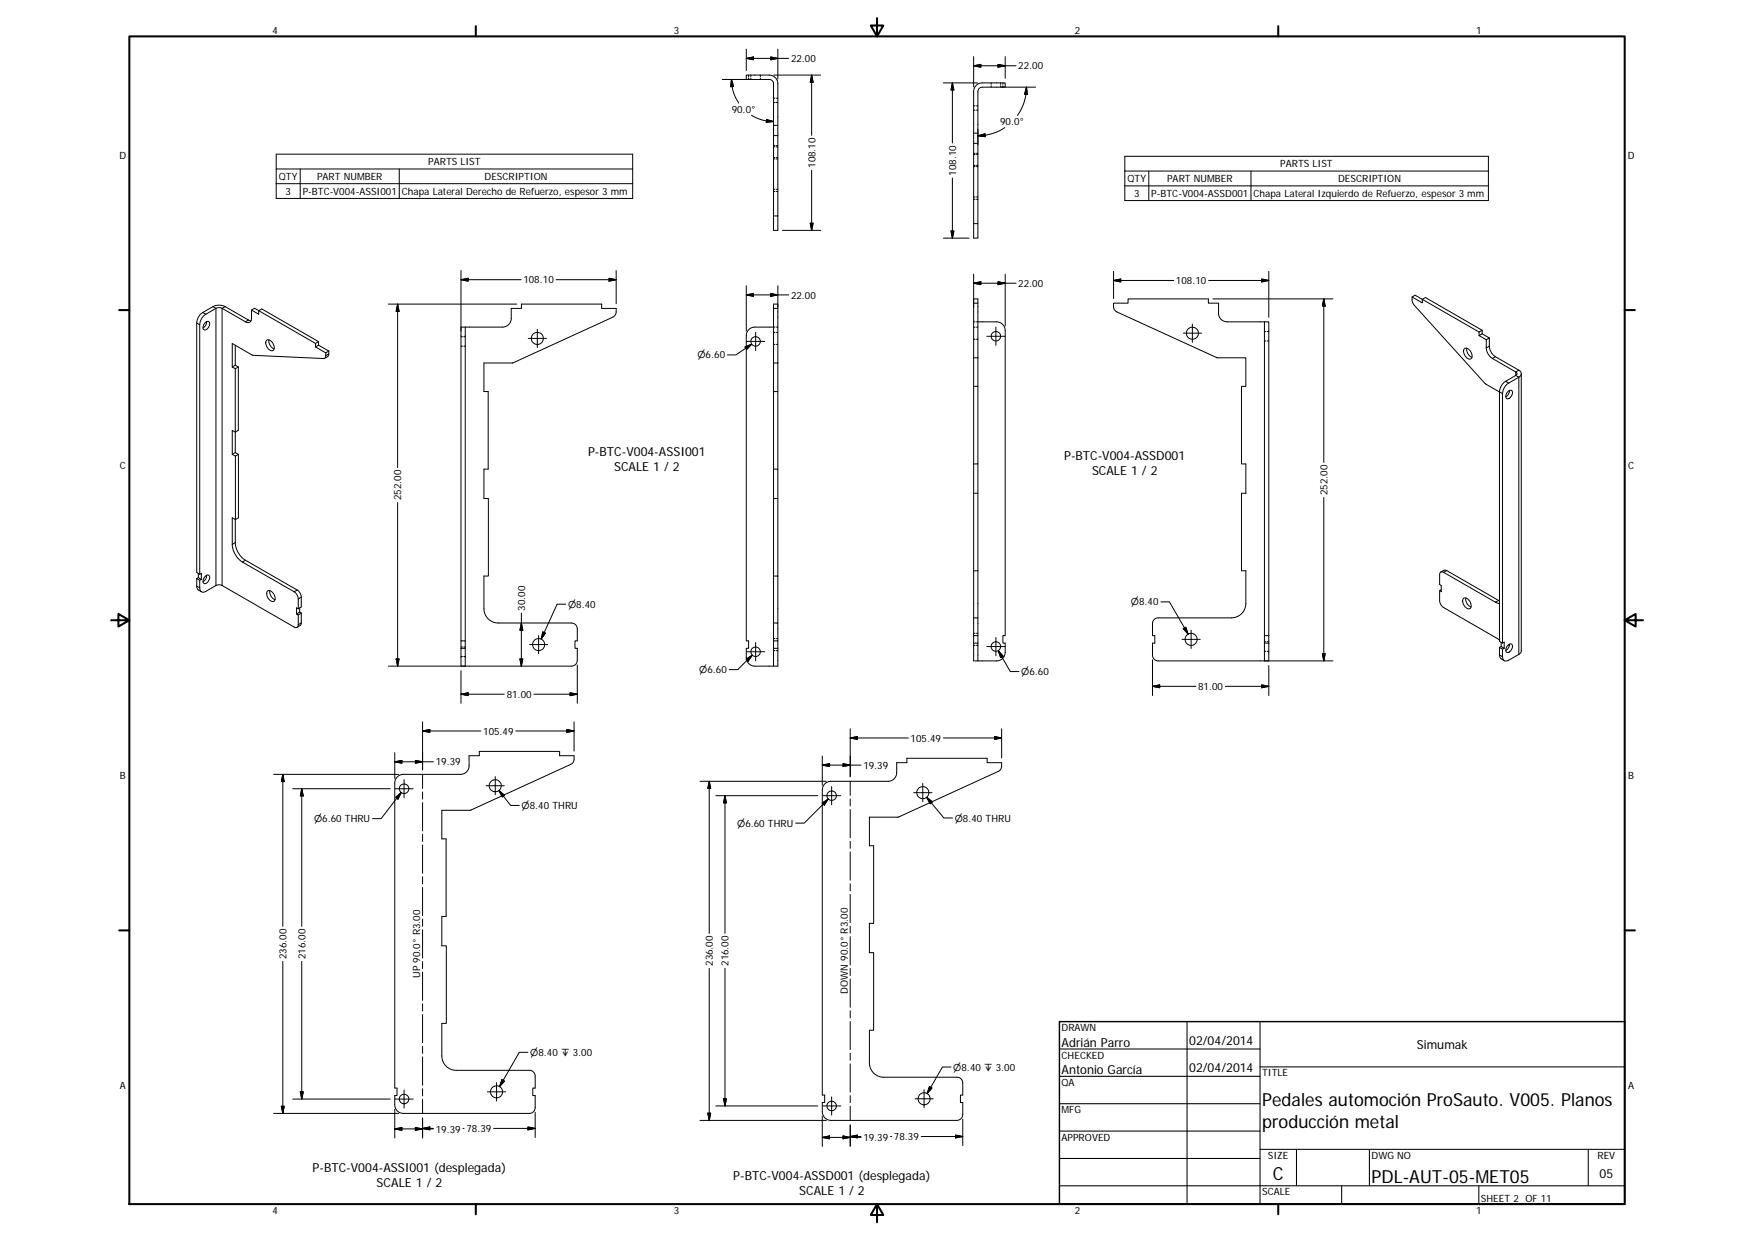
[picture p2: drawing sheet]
<svg xmlns="http://www.w3.org/2000/svg" width="594mm" height="420mm" viewBox="0 0 594 420" stroke-linecap="round" stroke-linejoin="round" font-family="sans-serif">
<g fill="none" stroke="#000" stroke-width=".34">
<path d="M252.8 16.7v7.2M252.8 19.8l2.4-.5v.9zM252.8 19.8h14.3M261 19.3l2.5 .5-2.5 .4zM263.5 16.7v10.1M329.8 19.2v10.2M340.5 19.2v7.3M244.7 26.9h9.4M247.7 26.9a13.8 13.8 0 0 0 2.5 8M247.7 26.9l.7 2.4-.9 .1zM252.8 25.4h7.8a2.93 2.93 0 0 1 2.9 2.9v14.1h-1.5v-14.1a1.45 1.45 0 0 0-1.4-1.4h-7.8zM254.5 39l2.5 1.2 1.7 .6 3.3 .3"/>
<path d="M262.1 25.4h15.9M274.9 25.4v20.4M274.9 25.4l.5 2.5h-1zM319.5 28.1h11.6M322.6 28.1v20.3M322.6 28.1l.5 2.4h-1zM329.8 22.3l2.4-.5v1zM338 21.8l2.5 .5-2.5 .5zM339.1 29.5h11.7M344.1 22.3h-14.3M347.7 29.5a16.6 16.6 0 0 1-3.1 9.6M347.7 29.5l.3 2.5-1-.1z"/>
<path d="M93.5 52.2h120.8v15h-120.8zM93.5 57.2h120.8M101.7 57.2v10M135.2 57.2v10M259.6 40.5l2.4 .6-2.5 .3zM262 41.1v36.9h1.5v-35.6M262 45.9h1.5M274.9 57.7v20.3M329.8 45.1v35.5h1.4v-4.9M329.8 45.1h1.4M331.2 46l2.4-.7 .1 1zM331.2 45.1v3.4h-1.4"/>
<path d="M331.2 48.5v27.2h-1.4M331.2 45.1v-14.1a1.52 1.52 0 0 1 1.5-1.5h7.8v-1.4h-7.8a2.93 2.93 0 0 0-2.9 2.9v14.1M331.2 43.7v5.3M340.3 43.2a16.7 16.7 0 0 1-9.1 2.8M381 52.9h123.1v15h-123.1zM381 57.9h123.1M389.1 57.9v10M423.7 57.9v10M93.5 62.2h120.8M262 73.1h1.5M265 78h13M274.4 75.6h1l-.5 2.4z"/>
<path d="M322.1 78.2h1l-.5 2.4zM322.6 60.3v20.3M381 62.9h123.1M156.1 94.7l2.5-.5v1zM156.1 94.7h20.4M156.1 91.6v20.5M188.3 94.7h20.4M206.3 94.2l2.4 .5-2.4 .5zM208.7 91.6v11.2M252.8 99.8l2.4-.4v.9zM252.8 99.8h14.3M252.8 96.8v15.3"/>
<path d="M261 99.4l2.5 .4-2.5 .5zM263.5 96.8v114.1M319.5 80.6h8.7M329.8 92.8v11.2M329.8 95.9l2.4-.5v1zM329.8 95.9h14.3M338 95.4l2.5 .5-2.5 .5zM340.5 92.8v17.5M377.2 95l2.4-.5v1zM377.2 95h20.3M377.2 91.9v9.2M409.4 95h20.3"/>
<path d="M427.3 94.5l2.4 .5-2.4 .5zM429.7 91.9v15.5M66.6 109.3l1 .7M66.6 109.3v84.5l1 .6M67.6 110v84.4M68.7 105.8l1 .6M68.7 105.8l-1.5 1.5-.6 2M69.5 109.3a.9 .9 0 0 1 1.3-.4 .9 .9 0 0 1 .1 1.4 1.38 1.38 0 0 1-2 1.2 1.96 1.96 0 0 1 .6-2.2zM69.7 106.4l-1.3 1.2-.5 1-.3 1.4M70 108.9l-.3 1.2-.9 .9M72.1 103.8l2.1-.5 2.1 .5M72.1 103.8l-3.4 2"/>
<path d="M72.1 103.8l1 .6v93.8M75.2 104.4v93.8M75.2 104.4a2.24 2.24 0 0 0-2.1 0l-3.4 2M75.2 104.4l7.9 4.5M76.3 103.8l7.9 4.6M76.3 103.8l-1.1 .6M79.7 116.9v6.8M83.1 108.9a1.25 1.25 0 0 0 1.5 .2 1.25 1.25 0 0 0 .6-1.3v-2.8l1-.6 20.7 11.9M84.2 108.4l.8 .2M84.2 108.4l-1.1 .5M85.2 105l2.4 1.4v-1.2l1.1-.6 19.2 11.1M90.3 115.2a2.31 2.31 0 0 1 2.6 2.7 1.02 1.02 0 0 1-.9 .9 1.02 1.02 0 0 1-1.1-.7l-.2-.2a2.12 2.12 0 0 1-.4-2.7z"/>
<path d="M91.1 115.1a2.97 2.97 0 0 0 1.7 3M106.9 117.5l3.4 2M106.9 116.3v1.2M107.9 116.9l-1 .6M107.9 115.7l-1 .6M107.9 116.9l3.5 2M107.9 115.7v1.2M110.3 119.5v.9M111.4 118.9l-1.1 .6M111.4 118.9v.9M111.4 119.8l-1.1 .6M111.4 119.8l-.3 .8-1.2 .7"/>
<path d="M131.6 103h43.4M134.7 103v55.3M134.7 103l.5 2.4h-1zM157.6 110.7v106.3M157.6 110.7h-1.5v114.8h1.5M157.6 110.7h12.6a2.96 2.96 0 0 0 3-2.9v-3.4h3.4v-1.4h27.2v1.4h4.9l-.1 1.8-1 1.2-33.9 15.5h-9.8v9.7h1.4v26.2h-1.4v10h1.5v26.2h-1.5v11.1a4.8 4.8 0 0 0 4.9 4.8h24.8a2.01 2.01 0 0 1 1.9 2v4.1h-.8v2.5h.8v4.1a1.97 1.97 0 0 1-1.9 1.9h-36M178.9 114.6h6.2M182 111.5v6.2M252.3 117.5l2.3-1-1.7 1.8zM252.8 115.6h6.2M254.6 116.5l-5.3 3.7h-2.9M255.9 112.5v6.2"/>
<path d="M262 110.7h-6.3a2.89 2.89 0 0 0-2.9 3v103.3h.7v2.5h-.7v3.1a2.89 2.89 0 0 0 2.9 2.9h6.3M262 104.4h1.5M263.5 103h-1.5v107.9M329.8 101.2h1.4v1.4h-1.4M329.8 103.8v105.4M331.2 102.6v18.5M331.2 109h6.3a2.96 2.96 0 0 1 3 2.9v103.3h-.8v2.5h.8v3.1a2.93 2.93 0 0 1-3 3h-6.3M334.2 113.9h6.2M337.3 110.7v6.2M400.8 112.8h6.2M403.9 109.7v6.2M410.8 101.2h40.7"/>
<path d="M428.3 109h1.4v114.8M428.3 109v106.2M428.3 109h-12.7a2.86 2.86 0 0 1-2.9-3v-3.4h-3.4v-1.4h-27.2v1.4h-4.9l.1 1.9 1 1.1 33.9 15.5h9.8v9.7h-1.5v26.3h1.5v9.9h-1.5v26.3h1.5v11a4.9 4.9 0 0 1-4.9 4.9h-24.8a1.9 1.9 0 0 0-2 1.9v4.1h.8v2.5h-.8v4.1a1.94 1.94 0 0 0 2 2h36M448.4 101.2l.4 2.4h-.9zM448.4 101.2v55.3M478.3 100.5v1.6l.8 1.3 23.9 26.5 5.9 3.4M478.3 100.5l1-.6 2.4 1.4v1.3zM496 118a2.07 2.07 0 0 1 2.6 2.1 1.06 1.06 0 0 1-.6 1.5 1.06 1.06 0 0 1-1.4-.6 2.33 2.33 0 0 1-.6-3zM496.8 117.9a2.92 2.92 0 0 0 1.8 3.1M501 112.4v1.2M501 113.6l2.4 1.4M502 113l-1 .6"/>
<path d="M502 111.8l-1 .6M502 111.8l-19.2-11.1-1.1 .6 19.3 11.1M502 111.8v1.2M502 113l2.4 1.4M503.4 117.8l.6 2 1.5 1.6M504.4 117.2l.7 2 1.4 1.6M504.4 114.4l-1 .6v2.8M504.4 117.2l-1 .6M504.4 114.4v2.8M78.7 124.2l1 .6M79.7 123.7l1 .5M79.7 123.7l-1 .5"/>
<path d="M79.7 124.8v28.4M80.7 124.2v21.5l-1 .6-1-.6v8.1M80.7 124.2l-1 .6M110.3 120.4l-.1 .7-.7 .3-23.9-1.1-6.9-4v7.9M262 122.9h1.5M262 132.6h1.5M263.5 122.9h.1M329.8 121.1h1.4M331.2 130.8v26.3h-1.4M331.2 121.1v9.7h-1.4M505.5 121.4l7.9 4.5M506.5 120.8l-1 .6"/>
<path d="M506.5 120.8l7.9 4.5M508.9 133.3v84.4M510 129.1l-1.5 1.5-.6 2.1v84.4l1 .6M510 129.1l1 .6M510.8 132.5a.86 .86 0 0 1 1.3-.3 .86 .86 0 0 1 .1 1.3 1.36 1.36 0 0 1-2.1 1.2 2.25 2.25 0 0 1 .7-2.2zM511 129.7l-1.5 1.5-.6 2.1M511.3 132.2l-.4 1.2-.9 .9M513.4 127.1l-3.4 2M513.4 127.1l1 .6M513.4 125.9a.61 .61 0 0 1 .4 .6 .61 .61 0 0 1-.4 .6M513.4 125.9v1.2M514.4 127.7l-3.4 2"/>
<path d="M514.4 127.7v93.9M514.4 125.3l-1 .6M514.4 125.3a1.28 1.28 0 0 1 .9 1.2 1.28 1.28 0 0 1-.9 1.2M515.3 126.5v93.9l-.2 .6-.7 .6M78.7 153.8l1 .6M79.7 153.2l-1 .6M79.7 153.2l1 .6M79.7 154.4v21.5M80.7 153.8l-1 .6M80.7 153.8v21.5l-1 .6M262 158.8h1.5M331.2 157.1v52.1"/>
<path d="M79.7 175.9v7.8M79.7 175.9l-1-.6v9M134.7 170.2v55.3M262 168.8h1.5M329.8 167h1.4M448.4 168.4v55.4M66.6 198.4l.3 1.1 1.4 .9M66.6 198.4l1 .6M66.6 195.9v2.5M66.6 195.9l1 .6M67.2 194.1v1.5M67.2 195.6l1 .6"/>
<path d="M67.2 195.6l-.6 .3M67.6 194.4l.6-.3v2.1M67.6 196.5v2.5M68.2 196.2l-.6 .3M69.5 195.2a.9 .9 0 0 1 1.3-.3 .9 .9 0 0 1 .1 1.4 1.35 1.35 0 0 1-2 1.1 1.92 1.92 0 0 1 .6-2.2zM70 194.8l-.3 1.2-.9 .9M73.1 198.2l.8-.2 1.3 .2M73.1 198.2l-3.4 2a1.27 1.27 0 0 1-1.5 .2 1.27 1.27 0 0 1-.6-1.4M75.2 198.2l24.4 14.1a.85 .85 0 0 0 1 .1 .85 .85 0 0 0 .4-.9M78.7 184.3a7.7 7.7 0 0 0 3.4 6M79.7 183.7a7.6 7.6 0 0 0 3.4 6M79.7 183.7l-1 .6"/>
<path d="M82.1 190.3l17.5 10.1M83.1 189.7l17.6 10.1M83.1 189.7l-1 .6M91.4 200a2.93 2.93 0 0 0 1.8 3M100.7 199.8l-1.1 .6M100.7 199.8a3 3 0 0 1 1.3 2.4M262 195h1.5M329.8 193.3h1.4M487.6 200v3.3a2.86 2.86 0 0 0 1.4 2.4l18.9 10.9M489 193.8l17.5 10.1M489 193.8a.82 .82 0 0 0-1-.1 .82 .82 0 0 0-.4 .9v3.3l.5 .3v2.1l-.5-.3 .5-.3M490 193.2l-1 .6"/>
<path d="M490 193.2l-.8-.2-1.2 .7M490 193.2l17.5 10.1M90.6 200.1a2.28 2.28 0 0 1 2.6 2.7 1.01 1.01 0 0 1-.9 .9 1.01 1.01 0 0 1-1.1-.6 2.42 2.42 0 0 1-.6-3zM99.6 200.4l.9 .9 .5 1.5M100.5 207.9l.5 .3M101 202.8v3.3M101 208.2v3.3M101 206.1l-.5-.3v2.1M101.5 207.2l.5 .4M101.5 207.2l-1 .7M101.5 205.8v1.4M102 202.2l-1 .6"/>
<path d="M102 207.6l-1 .6M102 202.2v3.3l-1 .6M102 207.6v3.3M102 210.9l-1 .6M102 210.9l-.2 .8-1.2 .7M156.1 217h1.5M157.6 217v2.5h-1.5M157.6 219.5v6M176.6 207.6v17.9M176.6 210.9l.5 2.5h-1zM179.4 218.2h6.1M182.4 215.2v6.1"/>
<path d="M183.8 214l.9 .4-1.4 2zM191.6 204.6h-2.9l-5.4 11.8M255.9 217.6v6.2M262 217v-6.1h1.5v14.6h-1.5v-6M262 219.5h1.5M263.5 217h-1.5v2.5M329.8 209.2v6M329.8 217.7v6.1h1.4M329.8 209.2h1.4v14.6M329.8 217.7h1.4M331.2 215.2h-1.4v2.5M334.2 218.9h6.2"/>
<path d="M337.3 215.8v6.2M393.2 203.8h2.9l6.3 10.9M400.3 216.5h6.2M400.8 212.8l.8-.4 .8 2.3zM403.4 213.4v6.1M428.3 217.7h1.4M428.3 217.7v6.1M429.7 215.2h-1.4v2.5M495.7 202.6a2.31 2.31 0 0 1 2.6 2.6 1.01 1.01 0 0 1-.9 1 1.01 1.01 0 0 1-1.1-.7 2.41 2.41 0 0 1-.6-2.9zM496.5 202.4v.8l.4 1.2 1.3 1.1M506.5 203.9l1.4 .4M507.5 203.3l-1 .6"/>
<path d="M507.5 203.3l.4 .2M507.9 219.2l1 .6M507.9 219.2v2.6M508.4 217.4v1.5M508.4 218.9l-.5 .3M508.4 218.9l1.1 .6M508.9 217.7l.6-.3v2.1M508.9 219.8v2.5M509.5 219.5l-.6 .3M510.8 218.4a.87 .87 0 0 1 1.3-.3 .87 .87 0 0 1 .1 1.3 1.38 1.38 0 0 1-2.1 1.2 2.3 2.3 0 0 1 .7-2.2zM510.9 218.3l.3 .2M511.3 218.1l-.4 1.3-.9 .8"/>
<path d="M131.6 225.5h25.9M134.2 223.1h1l-.5 2.4zM156.1 235l2.5-.5v1zM156.1 235h14.7M156.1 227.1v11M176.1 223.1h1l-.5 2.4zM180.8 235h14.7M193.1 234.5l2.4 .5-2.4 .5zM195.5 225.1v13M252.7 223.2l2.1-1.4-1.4 2.1zM252.8 220.7h6.2M254.8 221.8l-4.9 4.9h-2.9"/>
<path d="M338.1 220.3l4.1 7.1h2.9M338.1 220.3l1.7 1.9-.9 .5zM390.3 223.4v12.1M390.3 232.4l2.5-.5v1zM390.3 232.4h14.8M415 232.4h14.7M427.3 231.9l2.4 .5-2.4 .5zM428.3 223.8h23.2M429.7 225.3v10.2M447.9 221.3h.9l-.4 2.5zM507.9 221.8l.2 1 1.4 .9M507.9 221.8l1 .5"/>
<path d="M514.4 221.6l-3.4 1.9a1.27 1.27 0 0 1-1.5 .2 1.27 1.27 0 0 1-.6-1.4M133.7 254.8v8.7M133.7 257.9l2.4-.4v.9zM133.7 257.9h13.1M140.7 257.5l2.4 .4-2.4 .5zM143.1 244.4v16.2M143.1 247.5l2.5-.5v1zM143.1 247.5h19.8M174.7 247.5h19.7M192 247l2.4 .5-2.4 .5zM194.4 244.4v9.9M278.5 255.9v10"/>
<path d="M278.5 259l2.5-.4v.9zM285.5 258.6l2.5 .4-2.5 .5zM288 246.7v16.3M288 249.9l2.4-.5v.9zM288 249.9h19.7M291.6 259h-13.1M319.5 249.9h19.8M336.8 249.4l2.5 .5-2.5 .4zM339.3 246.7v9.9M92.7 262.2h42.4M95.8 262.2v51.4M95.8 262.2l.5 2.4h-1z"/>
<path d="M99.1 267h33.1M102.2 267v46.6M102.2 267l.5 2.5h-1zM133.8 267h6.1M134 269.9l1.9-1.6-1.1 2.3zM134.5 263l1-.6 1.1-.2h19.3a2.86 2.86 0 0 0 3-2.9v-3.4h3.4v-1.5h27.2v1.5h4.9l-.1 1.8-.7 1-34.2 15.6h-9.8v9.7h1.5v26.3h-1.5v9.9h1.6v26.3h-1.6v11a4.9 4.9 0 0 0 4.9 4.9h24.8a1.97 1.97 0 0 1 2 1.9v4.1h-.8v2.5h.8v4.1a1.94 1.94 0 0 1-2 2h-42.7a2.89 2.89 0 0 1-2.9-3v-3.1h.8v-2.5h-.8v-103.3l.2-1.1zM135.9 268.3l-6.8 8.9h-2.9M136.9 263.9v6.2M143.1 262.2v4.8M143.1 268.2v2.4M143.1 271.7v9.6M164.6 266h6.2"/>
<path d="M167.7 262.9v6.2M169 267.6l1.9 1.7-.8 .5zM169 267.6l3.9 5.1h3M237.1 264.5h42.8M240.2 264.5v51.5M240.2 264.5l.5 2.4h-1zM242.4 269.4h34.6M245.5 269.4v46.6M245.5 269.4l.5 2.4h-.9zM278.5 271.9l2-1.4-1.3 2.1zM278.6 269.4h6.2M279.4 265.4l.9-.7 1.1-.2h19.4a2.93 2.93 0 0 0 2.9-2.9v-3.4h3.5v-1.5h27.1v1.5h5l-.2 1.8-1 1.2-33.8 15.4-9.8 .1v9.6h1.4v26.3h-1.4v9.9h1.4v26.3h-1.4v11.1a4.8 4.8 0 0 0 4.8 4.8h24.8a2.01 2.01 0 0 1 2 2v4.1h-.8v2.5h.8v4.1a2.01 2.01 0 0 1-2 1.9h-42.7a2.96 2.96 0 0 1-2.9-2.9v-3.1h.8v-2.5h-.8v-103.4l.2-1.1z"/>
<path d="M280.5 270.5l-8.1 8.2h-2.9M281.7 266.3v6.2M288 264.5v4.8M288 270.5v2.4M288 274.1v9.6M309.5 268.4h6.2M312.5 265.3v6.2M313.9 269.9l5.8 7h2.9M313.9 269.9l1.9 1.6-.8 .6zM143.1 282.5v2.4M143.1 286.1v9.6M143.1 296.8v2.5"/>
<path d="M288 284.8v2.4M288 288.4v9.6M288 299.2v2.4M143.1 300.4v9.6M143.1 311.2v2.4M143.1 314.8v9.6M288 302.8v9.6M288 313.6v2.3M288 317.1v9.6M95.8 325.5v51.5M102.2 325.5v46.6M143.1 325.5v2.4"/>
<path d="M143.1 329.1v9.6M143.1 339.9v2.4M240.2 327.8v51.5M245.5 327.8v46.6M288 327.9v2.4M288 331.5v9.5M143.1 343.5v9.6M143.1 354.2v2.4M143.1 357.8v9.6M178.8 356.3h-2.9l-6.7 11.6M288 342.2v2.4M288 345.8v9.6"/>
<path d="M288 356.6v2.4M92.7 377h42.4M95.3 374.5h1l-.5 2.5zM99.1 372.1h33.1M101.7 369.7h1l-.5 2.4zM133.7 375.6v9.7M133.8 372.1h6.1M136.9 369v6.2M143.1 368.6v2.4M143.1 372.2v4.8M143.1 378.5v6.8M165.1 369.7h6.2"/>
<path d="M168.2 366.6v6.2M170 365.5l.9 .5-1.7 1.9zM181.3 376.6v8.5M237.1 379.3h42.8M239.7 376.9h1l-.5 2.4zM242.4 374.4h34.6M245.1 372h.9l-.5 2.4zM278.5 378v10.2M278.6 374.4h6.2M281.7 371.3v6.2M288 360.2v9.5M288 370.9v2.4"/>
<path d="M288 374.5v4.8M309.9 372h6.2M313 368.9v6.2M314.8 367.9l.9 .5-1.7 1.8zM322.1 361.3h-2.9l-5.2 8.9M326.1 378.9v9M133.7 382.2l2.4-.5v1zM133.7 382.2h13.1M140.7 381.7l2.4 .5-2.4 .5zM143.1 382l2.5-.4v.9zM143.1 382h3.7M156.8 382h.4"/>
<path d="M167.2 382h14.1M178.8 381.6l2.5 .4-2.5 .5zM278.5 385.1l2.5-.5v1zM278.5 385.1h13.1M285.5 384.6l2.5 .5-2.5 .5zM288 380.9v7.3M288 384.8l2.4-.5v1zM288 384.8h3.6M301.6 384.8h.4M323.7 384.3l2.4 .5-2.4 .5zM326.1 384.8h-14.1"/>
<circle cx="182" cy="114.6" r="2.04"/>
<circle cx="255.9" cy="115.6" r="1.6"/>
<circle cx="337.3" cy="113.8" r="1.6"/>
<circle cx="403.9" cy="112.8" r="2.04"/>
<circle cx="182.4" cy="218.2" r="2.05"/>
<circle cx="337.3" cy="218.9" r="1.6"/>
<circle cx="403.4" cy="216.5" r="2.04"/>
<circle cx="255.9" cy="220.7" r="1.6"/>
<circle cx="136.9" cy="267" r="1.61"/>
<circle cx="167.7" cy="266" r="2.03"/>
<circle cx="281.7" cy="269.4" r="1.6"/>
<circle cx="312.5" cy="268.4" r="2.04"/>
<circle cx="136.9" cy="372.1" r="1.61"/>
<circle cx="168.2" cy="369.6" r="2.04"/>
<circle cx="281.7" cy="374.4" r="1.6"/>
<circle cx="313" cy="372" r="2.04"/>
</g>
<g fill="none" stroke="#000" stroke-width=".36">
<path d="M253.5 25.4v.5M253.5 26.4v.5M254.3 25.4v.5M254.3 26.4v.5M257.5 25.4v.5M257.5 26.4v.5M262 34.7h.5M262 33.2h.5M263 34.7h.5M263 33.2h.5M329.8 37.3h.5M329.8 35.8h.5"/>
<path d="M330.7 37.3h.5M330.7 35.8h.5M335.7 28.1v.5M335.7 29v.5M338.9 28.1v.5M338.9 29v.5M339.7 28.1v.5M339.7 29v.5M262 53.3h.5M262 49.3h.5M262 53.8h.5M262 49.7h.5"/>
<path d="M263 53.3h.5M263 49.3h.5M263 53.8h.5M263 49.7h.5M329.8 51.9h.5M329.8 56h.5M329.8 52.3h.5M329.8 56.4h.5M330.7 51.9h.5M330.7 56h.5M330.7 52.3h.5M330.7 56.4h.5"/>
<path d="M262 64.8h.5M262 64.1h.5M263 64.8h.5M263 64.1h.5M329.8 67.5h.5M329.8 66.7h.5M330.7 67.5h.5M330.7 66.7h.5M156.1 114h.5M156.1 117.2h.5M157.1 114h.5M157.1 117.2h.5"/>
<path d="M262 110.7h.5M262 116.6h.5M262 112.5h.5M263 110.7h.5M263 116.6h.5M263 112.5h.5M329.8 110.8h.5M329.8 114.9h.5M329.8 109h.5M330.7 110.8h.5M330.7 114.9h.5M330.7 109h.5"/>
<path d="M428.3 115.4h.5M428.3 112.2h.5M429.3 115.4h.4M429.3 112.2h.4M156.1 219.1h.5M157.1 219.1h.5M262 216.2h.5M263 216.2h.5M329.8 214.4h.5M329.8 218.5h.5M330.7 214.4h.5M330.7 218.5h.5"/>
<path d="M428.3 217.3h.5M429.3 217.3h.4M156.1 222.3h.5M157.1 222.3h.5M262 220.3h.5M263 220.3h.5M428.3 220.5h.5M429.3 220.5h.4M358.8 355.2h68M402.1 345.9v61.8M426.8 345.9v61.8M358.8 364.4h68"/>
<path d="M358.8 373.7h68M426.8 361.2h123.5M358.8 382.9h68M358.8 392.2h68M426.8 389.1h123.5M439.1 389.1v12.4M463.8 389.1v12.4M537.9 389.1v12.4M358.8 401.5h191.5M454.4 401.5v6.2M500.9 401.5v6.2"/>
</g>
<g fill="none" stroke="#000" stroke-width=".69">
<path d="M43.8 12.3h506.5v395.4h-506.5zM161.2 8.9v3.4M297 6.1v6.2l-2.1-3.7h4.3l-2.2 3.7M432.9 8.9v3.4M40.4 105h3.4M550.3 105h3.4M37.6 210h6.2l-3.7-2.1v4.2l3.7-2.1M550.3 210l3.7 2.1v-4.2l-3.7 2.1h6.2M40.4 315h3.4M550.3 315h3.4M161.2 407.7v3.4M297 407.7l2.2 3.7h-4.3l2.1-3.7v6.1"/>
<path d="M432.9 407.7v3.4"/>
</g>
<path d="M358.8 345.9h191.5v61.8h-191.5z" fill="none" stroke="#000" stroke-width=".48"/>
<g fill="#000" stroke="#000" stroke-width=".34">
<path d="M252.8 19.8l2.4-.5v.9zM247.7 26.9l.7 2.4-.9 .1zM261 19.3l2.5 .5-2.5 .4zM274.9 25.4l.5 2.5h-1zM322.6 28.1l.5 2.4h-1zM329.8 22.3l2.4-.5v1zM338 21.8l2.5 .5-2.5 .5zM347.7 29.5l.3 2.5-1-.1zM259.6 40.5l2.4 .6-2.5 .3zM331.2 46l2.4-.7 .1 1zM274.4 75.6h1l-.5 2.4zM322.1 78.2h1l-.5 2.4z"/>
<path d="M156.1 94.7l2.5-.5v1zM206.3 94.2l2.4 .5-2.4 .5zM252.8 99.8l2.4-.4v.9zM329.8 95.9l2.4-.5v1zM338 95.4l2.5 .5-2.5 .5zM377.2 95l2.4-.5v1zM427.3 94.5l2.4 .5-2.4 .5zM134.7 103l.5 2.4h-1zM252.3 117.5l2.3-1-1.7 1.8zM261 99.4l2.5 .4-2.5 .5zM448.4 101.2l.4 2.4h-.9zM176.6 210.9l.5 2.5h-1z"/>
<path d="M183.8 214l.9 .4-1.4 2zM400.8 212.8l.8-.4 .8 2.3zM134.2 223.1h1l-.5 2.4zM156.1 235l2.5-.5v1zM176.1 223.1h1l-.5 2.4zM193.1 234.5l2.4 .5-2.4 .5zM252.7 223.2l2.1-1.4-1.4 2.1zM338.1 220.3l1.7 1.9-.9 .5zM390.3 232.4l2.5-.5v1zM427.3 231.9l2.4 .5-2.4 .5zM447.9 221.3h.9l-.4 2.5zM133.7 257.9l2.4-.4v.9z"/>
<path d="M140.7 257.5l2.4 .4-2.4 .5zM143.1 247.5l2.5-.5v1zM192 247l2.4 .5-2.4 .5zM278.5 259l2.5-.4v.9zM285.5 258.6l2.5 .4-2.5 .5zM288 249.9l2.4-.5v.9zM336.8 249.4l2.5 .5-2.5 .4zM95.8 262.2l.5 2.4h-1zM102.2 267l.5 2.5h-1zM134 269.9l1.9-1.6-1.1 2.3zM169 267.6l1.9 1.7-.8 .5zM240.2 264.5l.5 2.4h-1z"/>
<path d="M245.5 269.4l.5 2.4h-.9zM278.5 271.9l2-1.4-1.3 2.1zM313.9 269.9l1.9 1.6-.8 .6zM95.3 374.5h1l-.5 2.5zM101.7 369.7h1l-.5 2.4zM170 365.5l.9 .5-1.7 1.9zM239.7 376.9h1l-.5 2.4zM245.1 372h.9l-.5 2.4zM314.8 367.9l.9 .5-1.7 1.8zM133.7 382.2l2.4-.5v1zM140.7 381.7l2.4 .5-2.4 .5zM143.1 382l2.5-.4v.9z"/>
<path d="M178.8 381.6l2.5 .4-2.5 .5zM278.5 385.1l2.5-.5v1zM285.5 384.6l2.5 .5-2.5 .5zM288 384.8l2.4-.5v1zM323.7 384.3l2.4 .5-2.4 .5z"/>
</g>
<g font-size="6.1">
<text x="427.5" y="374.4">Pedales automoción ProSauto. V005. Planos</text>
<text x="427.5" y="381.8">producción metal</text>
<text x="431.1" y="399.4">C</text>
<text x="464.5" y="400.6">PDL-AUT-05-MET05</text>
</g>
<g font-size="4.2">
<text x="199.2" y="154.4">P-BTC-V004-ASSI001</text>
<text x="360.4" y="155.7">P-BTC-V004-ASSD001</text>
<text x="208" y="159.5">SCALE 1 / 2</text>
<text x="369.9" y="160.8">SCALE 1 / 2</text>
<text x="402.8" y="353.7">02/04/2014</text>
<text x="359.5" y="354.3">Adrián Parro</text>
<text x="479.9" y="355.1">Simumak</text>
<text x="359.5" y="363.6">Antonio García</text>
<text x="402.8" y="363">02/04/2014</text>
<text x="105.9" y="396.9">P-BTC-V004-ASSI001 (desplegada)</text>
<text x="127.6" y="402">SCALE 1 / 2</text>
<text x="248.4" y="399.4">P-BTC-V004-ASSD001 (desplegada)</text>
<text x="541.8" y="398.7">05</text>
<text x="270.7" y="404.5">SCALE 1 / 2</text>
</g>
<g font-size="3.4">
<text x="92.3" y="11.3">4</text>
<text x="228.2" y="11.3">3</text>
<text x="364.1" y="11.3">2</text>
<text x="499.9" y="11.3">1</text>
<text x="267.9" y="21">22.00</text>
<text x="344.9" y="23.5">22.00</text>
<text x="247.8" y="38.2">90.0°</text>
<text x="338.8" y="42.4">90.0°</text>
<text x="40.4" y="53.7">D</text>
<text x="551.4" y="53.7">D</text>
<text x="145" y="56">PARTS LIST</text>
<text x="276.2" y="56.9" transform="rotate(-90 276.2 56.9)">108.10</text>
<text x="323.8" y="59.5" transform="rotate(-90 323.8 59.5)">108.10</text>
<text x="433.6" y="56.7">PARTS LIST</text>
<text x="94.4" y="61">QTY</text>
<text x="96.7" y="66">3</text>
<text x="102.5" y="66">P-BTC-V004-ASSI001</text>
<text x="107.4" y="60.9">PART NUMBER</text>
<text x="136.1" y="66">Chapa Lateral Derecho de Refuerzo, espesor 3 mm</text>
<text x="164.1" y="61">DESCRIPTION</text>
<text x="381.8" y="61.7">QTY</text>
<text x="395.3" y="61.7">PART NUMBER</text>
<text x="453.2" y="61.7">DESCRIPTION</text>
<text x="384.1" y="66.7">3</text>
<text x="389.9" y="66.7">P-BTC-V004-ASSD001</text>
<text x="424.6" y="66.7">Chapa Lateral Izquierdo de Refuerzo, espesor 3 mm</text>
<text x="177.3" y="95.9">108.10</text>
<text x="267.9" y="101.1">22.00</text>
<text x="344.9" y="97.1">22.00</text>
<text x="398.3" y="96.2">108.10</text>
<text x="40.6" y="158.7">C</text>
<text x="551.5" y="158.7">C</text>
<text x="449.6" y="167.6" transform="rotate(-90 449.6 167.6)">252.00</text>
<text x="135.9" y="169.4" transform="rotate(-90 135.9 169.4)">252.00</text>
<text x="177.8" y="206.8" transform="rotate(-90 177.8 206.8)">30.00</text>
<text x="405.8" y="233.6">81.00</text>
<text x="171.6" y="236.3">81.00</text>
<text x="163.7" y="248.7">105.49</text>
<text x="308.4" y="251.1">105.49</text>
<text x="40.6" y="263.7">B</text>
<text x="147.6" y="259.1">19.39</text>
<text x="292.4" y="260.3">19.39</text>
<text x="551.5" y="263.7">B</text>
<text x="97" y="324.7" transform="rotate(-90 97 324.7)">236.00</text>
<text x="103.5" y="324.7" transform="rotate(-90 103.5 324.7)">216.00</text>
<text x="241.5" y="327" transform="rotate(-90 241.5 327)">236.00</text>
<text x="246.8" y="327" transform="rotate(-90 246.8 327)">216.00</text>
<text x="142.3" y="331.1" transform="rotate(-90 142.3 331.1)">UP 90.0° R3.00</text>
<text x="287.1" y="336.4" transform="rotate(-90 287.1 336.4)">DOWN 90.0° R3.00</text>
<text x="359.5" y="349.1">DRAWN</text>
<text x="359.5" y="358.4">CHECKED</text>
<text x="427.5" y="364.4">TITLE</text>
<text x="40.6" y="368.7">A</text>
<text x="359.5" y="367.7">QA</text>
<text x="551.5" y="368.7">A</text>
<text x="359.5" y="376.9">MFG</text>
<text x="147.6" y="383.4">19.39</text>
<text x="158" y="383.3">78.39</text>
<text x="292.4" y="386.3">19.39</text>
<text x="302.8" y="386">78.39</text>
<text x="359.5" y="386.2">APPROVED</text>
<text x="429.4" y="392.4">SIZE</text>
<text x="464.5" y="392.4">DWG NO</text>
<text x="541.1" y="392.3">REV</text>
<text x="427.5" y="404.7">SCALE</text>
<text x="501.6" y="406.8">SHEET 2 OF 11</text>
<text x="92.3" y="411.1">4</text>
<text x="228.2" y="411.1">3</text>
<text x="364.1" y="411.1">2</text>
<text x="499.9" y="411.1">1</text>
</g>
<g font-size="3.2">
<text x="236.3" y="121.4">⌀6.60</text>
<text x="192.4" y="205.7">⌀8.40</text>
<text x="383" y="205">⌀8.40</text>
<text x="236.8" y="227.9">⌀6.60</text>
<text x="345.9" y="228.6">⌀6.60</text>
<text x="176.7" y="273.9">⌀8.40 THRU</text>
<text x="106.4" y="278.4">⌀6.60 THRU</text>
<text x="249.7" y="279.9">⌀6.60 THRU</text>
<text x="323.4" y="278.2">⌀8.40 THRU</text>
<text x="179.6" y="357.5">⌀8.40 ↧ 3.00</text>
<text x="322.9" y="362.5">⌀8.40 ↧ 3.00</text>
</g>
</svg>
